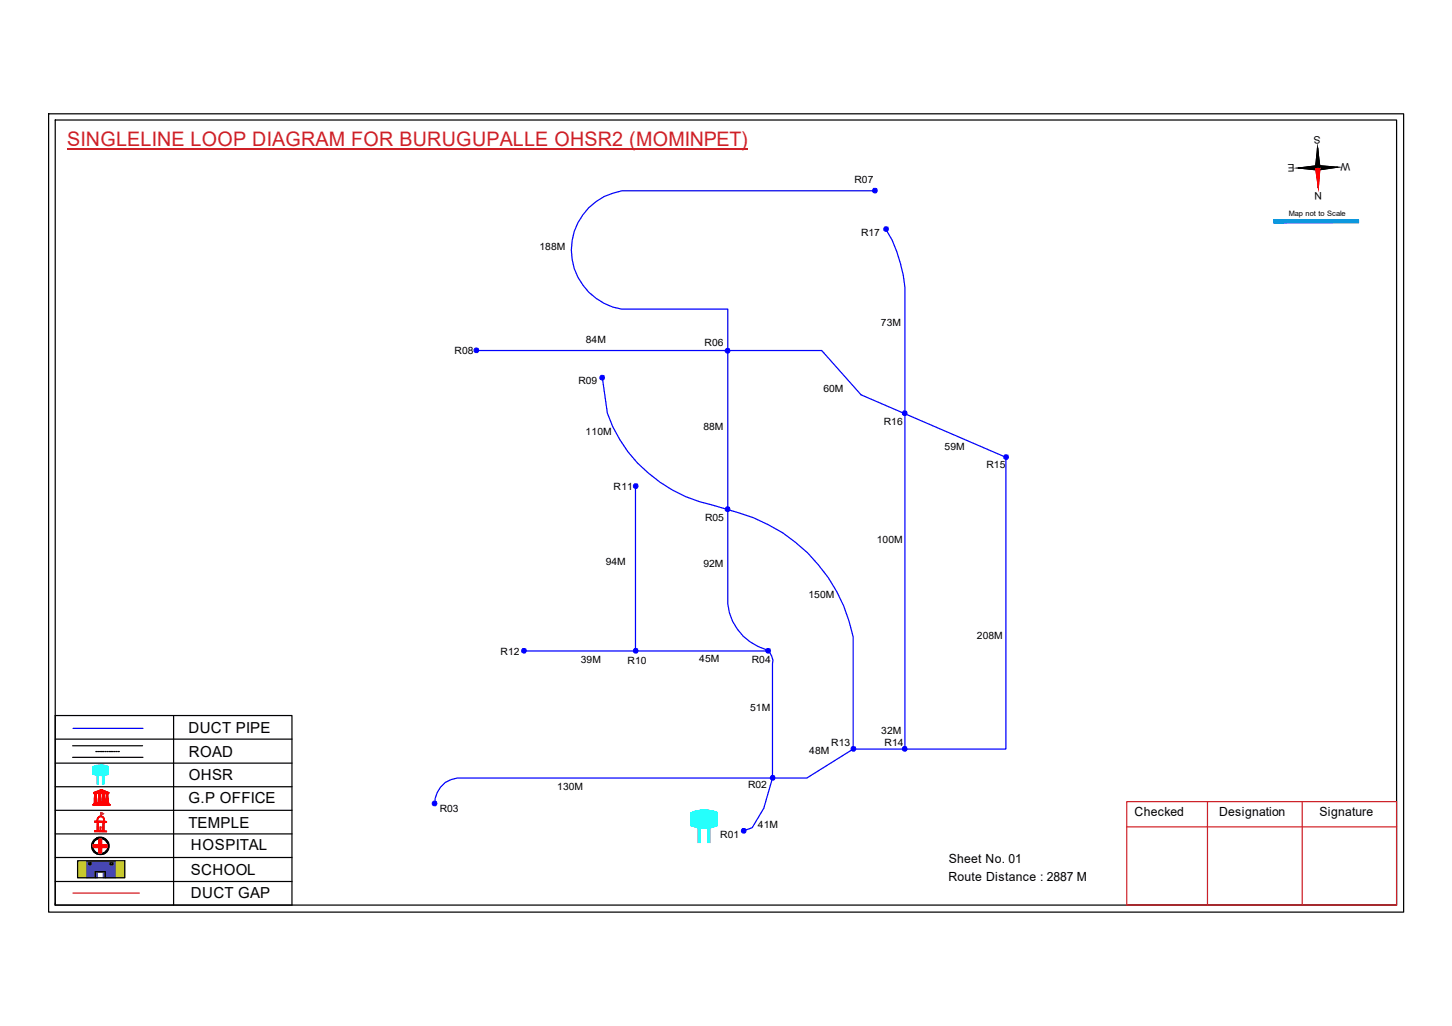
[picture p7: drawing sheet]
<svg xmlns="http://www.w3.org/2000/svg" width="297mm" height="210mm" viewBox="0 0 297 210" stroke-linecap="round" stroke-linejoin="round" font-family="sans-serif">
<path d="M11.3 151.2h48.4M11.3 156.1h48.4M14.9 152.6h14.3M14.9 154.9h14.3M35.5 146.4v38.8M11.3 175.4h48.4M11.3 161h48.4M11.3 165.8h48.4M11.3 170.6h48.4M11.3 180.3h48.4" fill="none" stroke="#000" stroke-width=".25"/>
<path d="M21 158.6h.3v1.8h-.3z" fill-rule="evenodd" fill="#0ffffc"/>
<path d="M21 158.6h.3v1.8h-.3z" fill="none" stroke="#0ffffc" stroke-width=".2"/>
<path d="M19.9 158.6h.2v1.8h-.2z" fill-rule="evenodd" fill="#0ffffc"/>
<path d="M19 156.9l1.6-.4 1.5 .3v1.6l-1.5 .3-1.6-.4zM19.9 158.6h.2v1.8h-.2z" fill="none" stroke="#0ffffc" stroke-width=".2"/>
<path d="M19 156.8a4 4 0 0 1 3.1 0v1.7a4.5 4.5 0 0 1-3-.1z" fill-rule="evenodd" fill="#0ffffc"/>
<path d="M19 156.8a4 4 0 0 1 3.1 0v1.7a4.5 4.5 0 0 1-3-.1z" fill="none" stroke="#0ffffc" stroke-width=".2"/>
<path d="M19 164.6h3.5v.2h-3.5zM19.2 164.3h3.1v.2h-3.1zM19.2 162.1l1.5-.6 1.6 .7zM19.3 162.4l.6-.1-.2 .1 .1 1.7h-.5l.1-1.7zM19.3 164.2h2.8v.1h-2.8zM19.5 162.1l1.2-.5 1.3 .5zM20.1 162.3h.5v1.8h-.5zM20.7 161.7l.2 .1-.2 .3zM20.9 162.3h.5v1.8h-.5zM21.6 162.3l.6 .1h-.1v1.7h-.4l.1-1.7z" fill="none" stroke="#f00" stroke-width=".2"/>
<path d="M21.6 162.3h.5v1.8h-.5z" fill-rule="evenodd" fill="#f00"/>
<path d="M21.6 162.3h.5v1.8h-.5z" fill="none" stroke="#f00" stroke-width=".2"/>
<path d="M20.9 162.3h.5v1.8h-.5z" fill-rule="evenodd" fill="#f00"/>
<path d="M20.9 162.3h.5v1.8h-.5z" fill="none" stroke="#f00" stroke-width=".2"/>
<path d="M20.1 162.3h.5v1.8h-.5z" fill-rule="evenodd" fill="#f00"/>
<path d="M20.1 162.3h.5v1.8h-.5z" fill="none" stroke="#f00" stroke-width=".2"/>
<path d="M19.3 162.3h.5v1.8h-.5z" fill-rule="evenodd" fill="#f00"/>
<path d="M19.3 162.3h.5v1.8h-.5z" fill="none" stroke="#f00" stroke-width=".2"/>
<path d="M20.6 161.7h.4v.4h-.4z" fill-rule="evenodd" fill="#f00"/>
<path d="M19 164.6h3.6v.2h-3.6zM19 164.7h3.6M19.2 164.3h3.1v.2h-3.1zM19.2 164.4h3.1M19.3 164.2h2.8v.1h-2.8zM19.3 164.3h2.8M20.6 161.7h.4v.4h-.4z" fill="none" stroke="#f00" stroke-width=".2"/>
<path d="M19.2 162.1l1-.4a.94 .94 0 0 1 1.1 0l1 .4v.2h-3.1zM19.9 162.1h.7l-.1-.3zM21 161.8l-.1 .3h.7z" fill-rule="evenodd" fill="#f00"/>
<path d="M19.2 162.1l1-.4a.94 .94 0 0 1 1.1 0l1 .4v.2h-3.1zM19.9 162.1l.6-.3 .1 .3zM20.1 168.1h1l-.1 1.9-.9-.1zM20.1 167.2a.73 .73 0 0 1 .9-.2 .73 .73 0 0 1 .4 .9v.2h.4v.1h-.5v1.7l.5 .1v.2l-2.5-.1v-.2h.6v-1.8h-.5v-.1h.5v-.4zM20.1 167.3a.55 .55 0 0 1 1 0l.2 .8-1.4-.1zM20.5 169.2l.1 .6zM20.6 166.5l.1 .5zM21 161.8l.6 .3h-.7z" fill="none" stroke="#f00" stroke-width=".2"/>
<path d="M20.6 166.2l.6 .3-.5 .3z" fill="none" stroke="#e66000" stroke-width=".2"/>
<path d="M20 167.2a.8 .8 0 0 1 1.4 .3v.5l.4 .1v.1l-.5 .1v1.5l.1 .2h.4v.2h-2.5v-.3l.6-.1v-1.6h-.6v-.2h.5zM20.1 167.4l-.2 .6h1.3l-.1-.6-.2-.3h-.5zM20.1 168.3v1.6h.9v-1.7zM20.4 169.2h.3l-.1 .7h-.2z" fill-rule="evenodd" fill="#f00"/>
<path d="M20 167.2a.8 .8 0 0 1 1.4 .3v.5l.4 .1v.1l-.5 .1v1.5l.1 .2h.4v.2h-2.5v-.3l.6-.1v-1.6h-.6v-.2h.5zM20.1 167.4l.3-.3h.5l.2 .3 .1 .6h-1.3zM20.1 168.3l.9-.1v1.7h-.9zM20.4 169.2h.3l-.1 .7h-.2z" fill="none" stroke="#f00" stroke-width=".2"/>
<path d="M20.6 166.5v.5z" fill="#f00"/>
<path d="M20.6 166.5v.5z" fill="none" stroke="#f00" stroke-width=".2"/>
<path d="M20.6 166.5v.5z" fill="#f00"/>
<path d="M20.6 166.5v.5z" fill="none" stroke="#f00" stroke-width=".2"/>
<path d="M20.6 166.5v.5z" fill="#f00"/>
<path d="M20.6 166.5v.5zM20.6 166.5v.5" fill="none" stroke="#f00" stroke-width=".2"/>
<path d="M20.7 166.8l-.1 .2z" fill="#f00"/>
<path d="M20.7 166.8l-.1 .2z" fill="none" stroke="#f00" stroke-width=".2"/>
<path d="M20.7 166.8v.2z" fill="#f00"/>
<path d="M20.7 166.8v.2z" fill="none" stroke="#f00" stroke-width=".2"/>
<path d="M20.6 167h.1z" fill="#f00"/>
<path d="M20.6 167h.1z" fill="none" stroke="#f00" stroke-width=".2"/>
<path d="M20.6 167h.1z" fill="#f00"/>
<path d="M20.6 167h.1z" fill="none" stroke="#f00" stroke-width=".2"/>
<path d="M20.6 166.2l.6 .3-.6 .3z" fill-rule="evenodd" fill="#e66000"/>
<path d="M20.6 166.2l.6 .3-.6 .3z" fill="none" stroke="#e66000" stroke-width=".2"/>
<path d="M11.3 146.4h48.4v38.8h-48.4zM19.6 153.8h.3M20.1 153.8h.3M20.5 153.8h.4M21 153.8h.3M21.5 153.8h.2M21.9 153.8h.2M22.3 153.8h.3M22.7 153.8h.4M23.2 153.8h.3M23.7 153.8h.2M24.1 153.8h.3" fill="none" stroke="#000" stroke-width=".25"/>
<path d="M14.9 149h14.3" fill="none" stroke="#00f" stroke-width=".25"/>
<g fill="none" stroke="#000" stroke-width=".2">
<path d="M19.3 172a1.38 1.38 0 0 1 2.4 .2 1.49 1.49 0 0 1-.8 2.4 1.59 1.59 0 0 1-1.7-.8 1.59 1.59 0 0 1 .1-1.8z"/>
<circle cx="20.5" cy="173" r="1.81"/>
<circle cx="20.5" cy="173.1" r="1.78"/>
<circle cx="20.5" cy="173.1" r="1.59"/>
</g>
<path d="M18.7 173a1.81 1.81 0 0 1 3.6 0 1.81 1.81 0 0 1-3.6 0zM19.3 172a1.55 1.55 0 0 0 .1 2.2 1.55 1.55 0 0 0 2.1 0 1.55 1.55 0 0 0 .2-2.1 1.44 1.44 0 0 0-2.4-.1z" fill-rule="evenodd" fill="#000"/>
<path d="M19.1 172.8h1.2v-1.1h.5v1.1h1.1v.6h-1.1v1.1h-.5v-1.1h-1.2z" fill="none" stroke="#f00" stroke-width=".25"/>
<path d="M19.1 172.8h1.1v-1.1h.6v1.1h1.1v.6h-1.1v1.1h-.6v-1.1h-1.1z" fill-rule="evenodd" fill="#f00"/>
<path d="M19.1 172.8h1.1v-1.1h.6v1.1h1.1v.6h-1.1v1.1h-.6v-1.1h-1.1z" fill="none" stroke="#f00" stroke-width=".2"/>
<path d="M14.9 182.7h13.6" fill="none" stroke="#f00" stroke-width=".25"/>
<path d="M15.9 176.1h1.9v3.5h-1.9zM23.6 176.1h1.9v3.5h-1.9z" fill-rule="evenodd" fill="#c8c92d"/>
<path d="M15.9 176.1h1.9v3.5h-1.9zM23.6 176.1h1.9v3.5h-1.9z" fill="none" stroke="#c8c92d" stroke-width=".2"/>
<path d="M17.7 176.1h5.9v3.5h-2.5v-1.1h-1.2v1.1h-2.2zM18.2 176.5v.4h.3v-.4zM22.6 176.5v.4h.4v-.4z" fill-rule="evenodd" fill="#293189"/>
<path d="M17.7 176.1h5.9v3.5h-2.5v-1.1h-1.2v1.1h-2.2zM18.2 176.5h.3v.4h-.3zM22.6 176.5h.4v.4h-.4z" fill="none" stroke="#293189" stroke-width=".2"/>
<path d="M9.9 23.3h277.2v163.3h-277.2zM11.3 24.6h274.4v160.6h-274.4zM269.5 30.2l.2 8.2M15.9 176.1h9.6v3.5h-9.6zM18.2 176.5h.4v.4h-.4zM19.5 179.6v-1.3h2v1.3M22.6 176.5h.5v.4h-.5zM11.3 184.8v.4" fill="none" stroke="#000" stroke-width=".25"/>
<path d="M13.8 30.4h139.1M230.5 164h55.2v21.2h-55.2zM230.5 169.2h55.2M247 164v21.2M266.4 164v21.2" fill="none" stroke="#cd2027" stroke-width=".25"/>
<path d="M269.6 33.9l4.1 .3-4.1 .6zM265.6 34.4l4-.5v.9z" fill="#000"/>
<path d="M265.6 34.4l4-.5v.9zM269.6 33.9l4.1 .3-4.1 .6z" fill="none" stroke="#000" stroke-width=".2"/>
<path d="M269.1 34.3h.9l-.3 4.1z" fill="#f00"/>
<path d="M269.1 34.3h.9l-.3 4.1z" fill="none" stroke="#f00" stroke-width=".2"/>
<path d="M269.6 33.9l4.1 .3-4.1 .6zM265.6 34.4l4-.5v.9zM269.5 30.2l.5 4.1h-.9z" fill="#000"/>
<path d="M265.6 34.4l4-.5v.9zM269.5 30.2l.5 4.1h-.9zM269.6 33.9l4.1 .3-4.1 .6z" fill="none" stroke="#000" stroke-width=".2"/>
<path d="M269.5 30.2l.2 8.2" fill="none" stroke="#000" stroke-width=".25"/>
<path d="M269.1 34.3h.9l-.3 4.1z" fill="#f00"/>
<path d="M269.1 34.3h.9l-.3 4.1z" fill="none" stroke="#f00" stroke-width=".2"/>
<path d="M269.5 30.2l.5 4.1h-.9z" fill="#000"/>
<path d="M269.5 30.2l.5 4.1h-.9z" fill="none" stroke="#000" stroke-width=".2"/>
<path d="M269.6 34.3l.1 4.1" fill="none" stroke="#f00" stroke-width=".25"/>
<path d="M269.5 30.2l.1 4.1" fill="none" stroke="#000" stroke-width=".25"/>
<path d="M260.6 45h17.2v.6h-17.2z" fill-rule="evenodd" fill="#0093dd"/>
<path d="M260.6 45h17.2v.6h-17.2z" fill="none" stroke="#0093dd" stroke-width=".2"/>
<path d="M260.6 45h17.3v.6h-17.3z" fill="none" stroke="#0093dd" stroke-width=".25"/>
<path d="M179 39h-51.8a12.3 12.3 0 0 0-10.3 12.1 12.3 12.3 0 0 0 10.3 12.1h21.7v41M181.2 46.9a27.4 27.4 0 0 1 3.9 11.9v94.4M97.4 71.7h70.7l8 9.1 29.7 12.8v59.6h-31.3M123.2 77.3l1 7.2a29.4 29.4 0 0 0 21.7 18.9l5.2 1.5a33.2 33.2 0 0 1 23.4 25.4v22.9M130 99.5v33.7M148.9 103.6v18.1a10.9 10.9 0 0 0 7.9 11.2 2.75 2.75 0 0 1 1.2 2.9v23.4M107.1 133.2h50M174.5 153.2l-9.4 6h-71.6a5.2 5.2 0 0 0-4.6 5.4" fill="none" stroke="#00f" stroke-width=".25"/>
<circle cx="152.2" cy="169.9" r=".49" fill="#00f"/>
<circle cx="152.2" cy="169.9" r=".49" fill="none" stroke="#00f" stroke-width=".2"/>
<path d="M158 159.2l-1.8 6.2-2.3 3.9-1.9 .7" fill="none" stroke="#00f" stroke-width=".25"/>
<circle cx="88.9" cy="164.3" r=".49" fill="#00f"/>
<circle cx="88.9" cy="164.3" r=".49" fill="none" stroke="#00f" stroke-width=".2"/>
<circle cx="158.1" cy="159.1" r=".49" fill="#00f"/>
<circle cx="158.1" cy="159.1" r=".49" fill="none" stroke="#00f" stroke-width=".2"/>
<circle cx="174.6" cy="153.2" r=".49" fill="#00f"/>
<circle cx="174.6" cy="153.2" r=".49" fill="none" stroke="#00f" stroke-width=".2"/>
<circle cx="185.1" cy="153.2" r=".49" fill="#00f"/>
<circle cx="185.1" cy="153.2" r=".49" fill="none" stroke="#00f" stroke-width=".2"/>
<circle cx="130.1" cy="133.1" r=".49" fill="#00f"/>
<circle cx="130.1" cy="133.1" r=".49" fill="none" stroke="#00f" stroke-width=".2"/>
<circle cx="107.2" cy="133.1" r=".49" fill="#00f"/>
<circle cx="107.2" cy="133.1" r=".49" fill="none" stroke="#00f" stroke-width=".2"/>
<circle cx="130.1" cy="99.4" r=".49" fill="#00f"/>
<circle cx="130.1" cy="99.4" r=".49" fill="none" stroke="#00f" stroke-width=".2"/>
<circle cx="97.5" cy="71.6" r=".49" fill="#00f"/>
<circle cx="97.5" cy="71.6" r=".49" fill="none" stroke="#00f" stroke-width=".2"/>
<circle cx="123.2" cy="77.2" r=".49" fill="#00f"/>
<circle cx="123.2" cy="77.2" r=".49" fill="none" stroke="#00f" stroke-width=".2"/>
<circle cx="179" cy="38.9" r=".49" fill="#00f"/>
<circle cx="179" cy="38.9" r=".49" fill="none" stroke="#00f" stroke-width=".2"/>
<circle cx="181.3" cy="46.8" r=".49" fill="#00f"/>
<circle cx="181.3" cy="46.8" r=".49" fill="none" stroke="#00f" stroke-width=".2"/>
<circle cx="185.1" cy="84.5" r=".49" fill="#00f"/>
<circle cx="185.1" cy="84.5" r=".49" fill="none" stroke="#00f" stroke-width=".2"/>
<circle cx="148.9" cy="104.1" r=".49" fill="#00f"/>
<circle cx="148.9" cy="104.1" r=".49" fill="none" stroke="#00f" stroke-width=".2"/>
<circle cx="157.2" cy="133.1" r=".49" fill="#00f"/>
<circle cx="157.2" cy="133.1" r=".49" fill="none" stroke="#00f" stroke-width=".2"/>
<circle cx="205.8" cy="93.5" r=".49" fill="#00f"/>
<circle cx="205.8" cy="93.5" r=".49" fill="none" stroke="#00f" stroke-width=".2"/>
<circle cx="148.9" cy="71.7" r=".49" fill="#00f"/>
<circle cx="148.9" cy="71.7" r=".49" fill="none" stroke="#00f" stroke-width=".2"/>
<path d="M145 169.2v3.2" fill="none" stroke="#0ffffc" stroke-width=".42"/>
<path d="M144.8 169.2h.4v3.2h-.4z" fill="none" stroke="#0ffffc" stroke-width=".2"/>
<path d="M142.8 169.2h.5v3.2h-.5z" fill-rule="evenodd" fill="#0ffffc"/>
<path d="M141.3 166.3a6.9 6.9 0 0 1 5.4-.1v2.7a7.3 7.3 0 0 1-5.4 0zM142.8 169.2h.5v3.2h-.5z" fill="none" stroke="#0ffffc" stroke-width=".2"/>
<path d="M141.3 166.3a6.5 6.5 0 0 1 5.4-.1v2.8a7.6 7.6 0 0 1-5.4-.1z" fill-rule="evenodd" fill="#0ffffc"/>
<path d="M141.3 166.3a6.5 6.5 0 0 1 5.4-.1v2.8a7.6 7.6 0 0 1-5.4-.1z" fill="none" stroke="#0ffffc" stroke-width=".2"/>
<text font-size="4.1" fill="#cd2027" x="13.8" y="29.9">SINGLELINE LOOP DIAGRAM FOR BURUGUPALLE OHSR2 (MOMINPET)</text>
<g font-size="3.1">
<text x="38.6" y="150">DUCT PIPE</text>
<text x="38.6" y="154.9">ROAD</text>
<text x="38.6" y="159.5">OHSR</text>
<text x="38.6" y="164.3">G.P OFFICE</text>
<text x="38.6" y="169.3">TEMPLE</text>
<text x="39.1" y="173.9">HOSPITAL</text>
<text x="39.1" y="179">SCHOOL</text>
<text x="39.1" y="183.8">DUCT GAP</text>
</g>
<g font-size="2.6">
<text x="232.1" y="167">Checked</text>
<text x="249.4" y="167">Designation</text>
<text x="270" y="167">Signature</text>
<text x="194.1" y="176.6">Sheet No. 01</text>
<text x="194" y="180.3">Route Distance : 2887 M</text>
</g>
<g font-size="2.1">
<text x="270.1" y="27.8" transform="rotate(179 270.1 27.8)">S</text>
<text x="264.8" y="33.6" transform="rotate(179 264.8 33.6)">E</text>
<text x="276.2" y="33.4" transform="rotate(179 276.2 33.4)">W</text>
<text x="270.4" y="39.4" transform="rotate(179 270.4 39.4)">N</text>
</g>
<g font-size="2">
<text x="174.8" y="37.5">R07</text>
<text x="110.4" y="51.1">188M</text>
<text x="176.1" y="48.3">R17</text>
<text x="119.8" y="70.3">84M</text>
<text x="144.1" y="70.7">R06</text>
<text x="180.2" y="66.7">73M</text>
<text x="93" y="72.4">R08</text>
<text x="118.3" y="78.6">R09</text>
<text x="168.4" y="80.3">60M</text>
<text x="119.8" y="88.9">110M</text>
<text x="143.9" y="88.1">88M</text>
<text x="180.8" y="87">R16</text>
<text x="193.2" y="92.1">59M</text>
<text x="201.8" y="95.7">R15</text>
<text x="125.5" y="100.3">R11</text>
<text x="144.2" y="106.6">R05</text>
<text x="179.4" y="111">100M</text>
<text x="123.9" y="115.7">94M</text>
<text x="143.9" y="116.1">92M</text>
<text x="165.4" y="122.3">150M</text>
<text x="199.9" y="130.7">208M</text>
<text x="102.4" y="134">R12</text>
<text x="118.8" y="135.6">39M</text>
<text x="128.4" y="135.9">R10</text>
<text x="143" y="135.4">45M</text>
<text x="153.8" y="135.6">R04</text>
<text x="153.5" y="145.4">51M</text>
<text x="165.6" y="154.3">48M</text>
<text x="170" y="152.6">R13</text>
<text x="180.3" y="150.1">32M</text>
<text x="181" y="152.6">R14</text>
<text x="114" y="161.5">130M</text>
<text x="153" y="161.3">R02</text>
<text x="90" y="166">R03</text>
<text x="147.4" y="171.5">R01</text>
<text x="155.1" y="169.4">41M</text>
</g>
<text font-size="1.5" x="263.7" y="44.2">Map not to Scale</text>
</svg>
